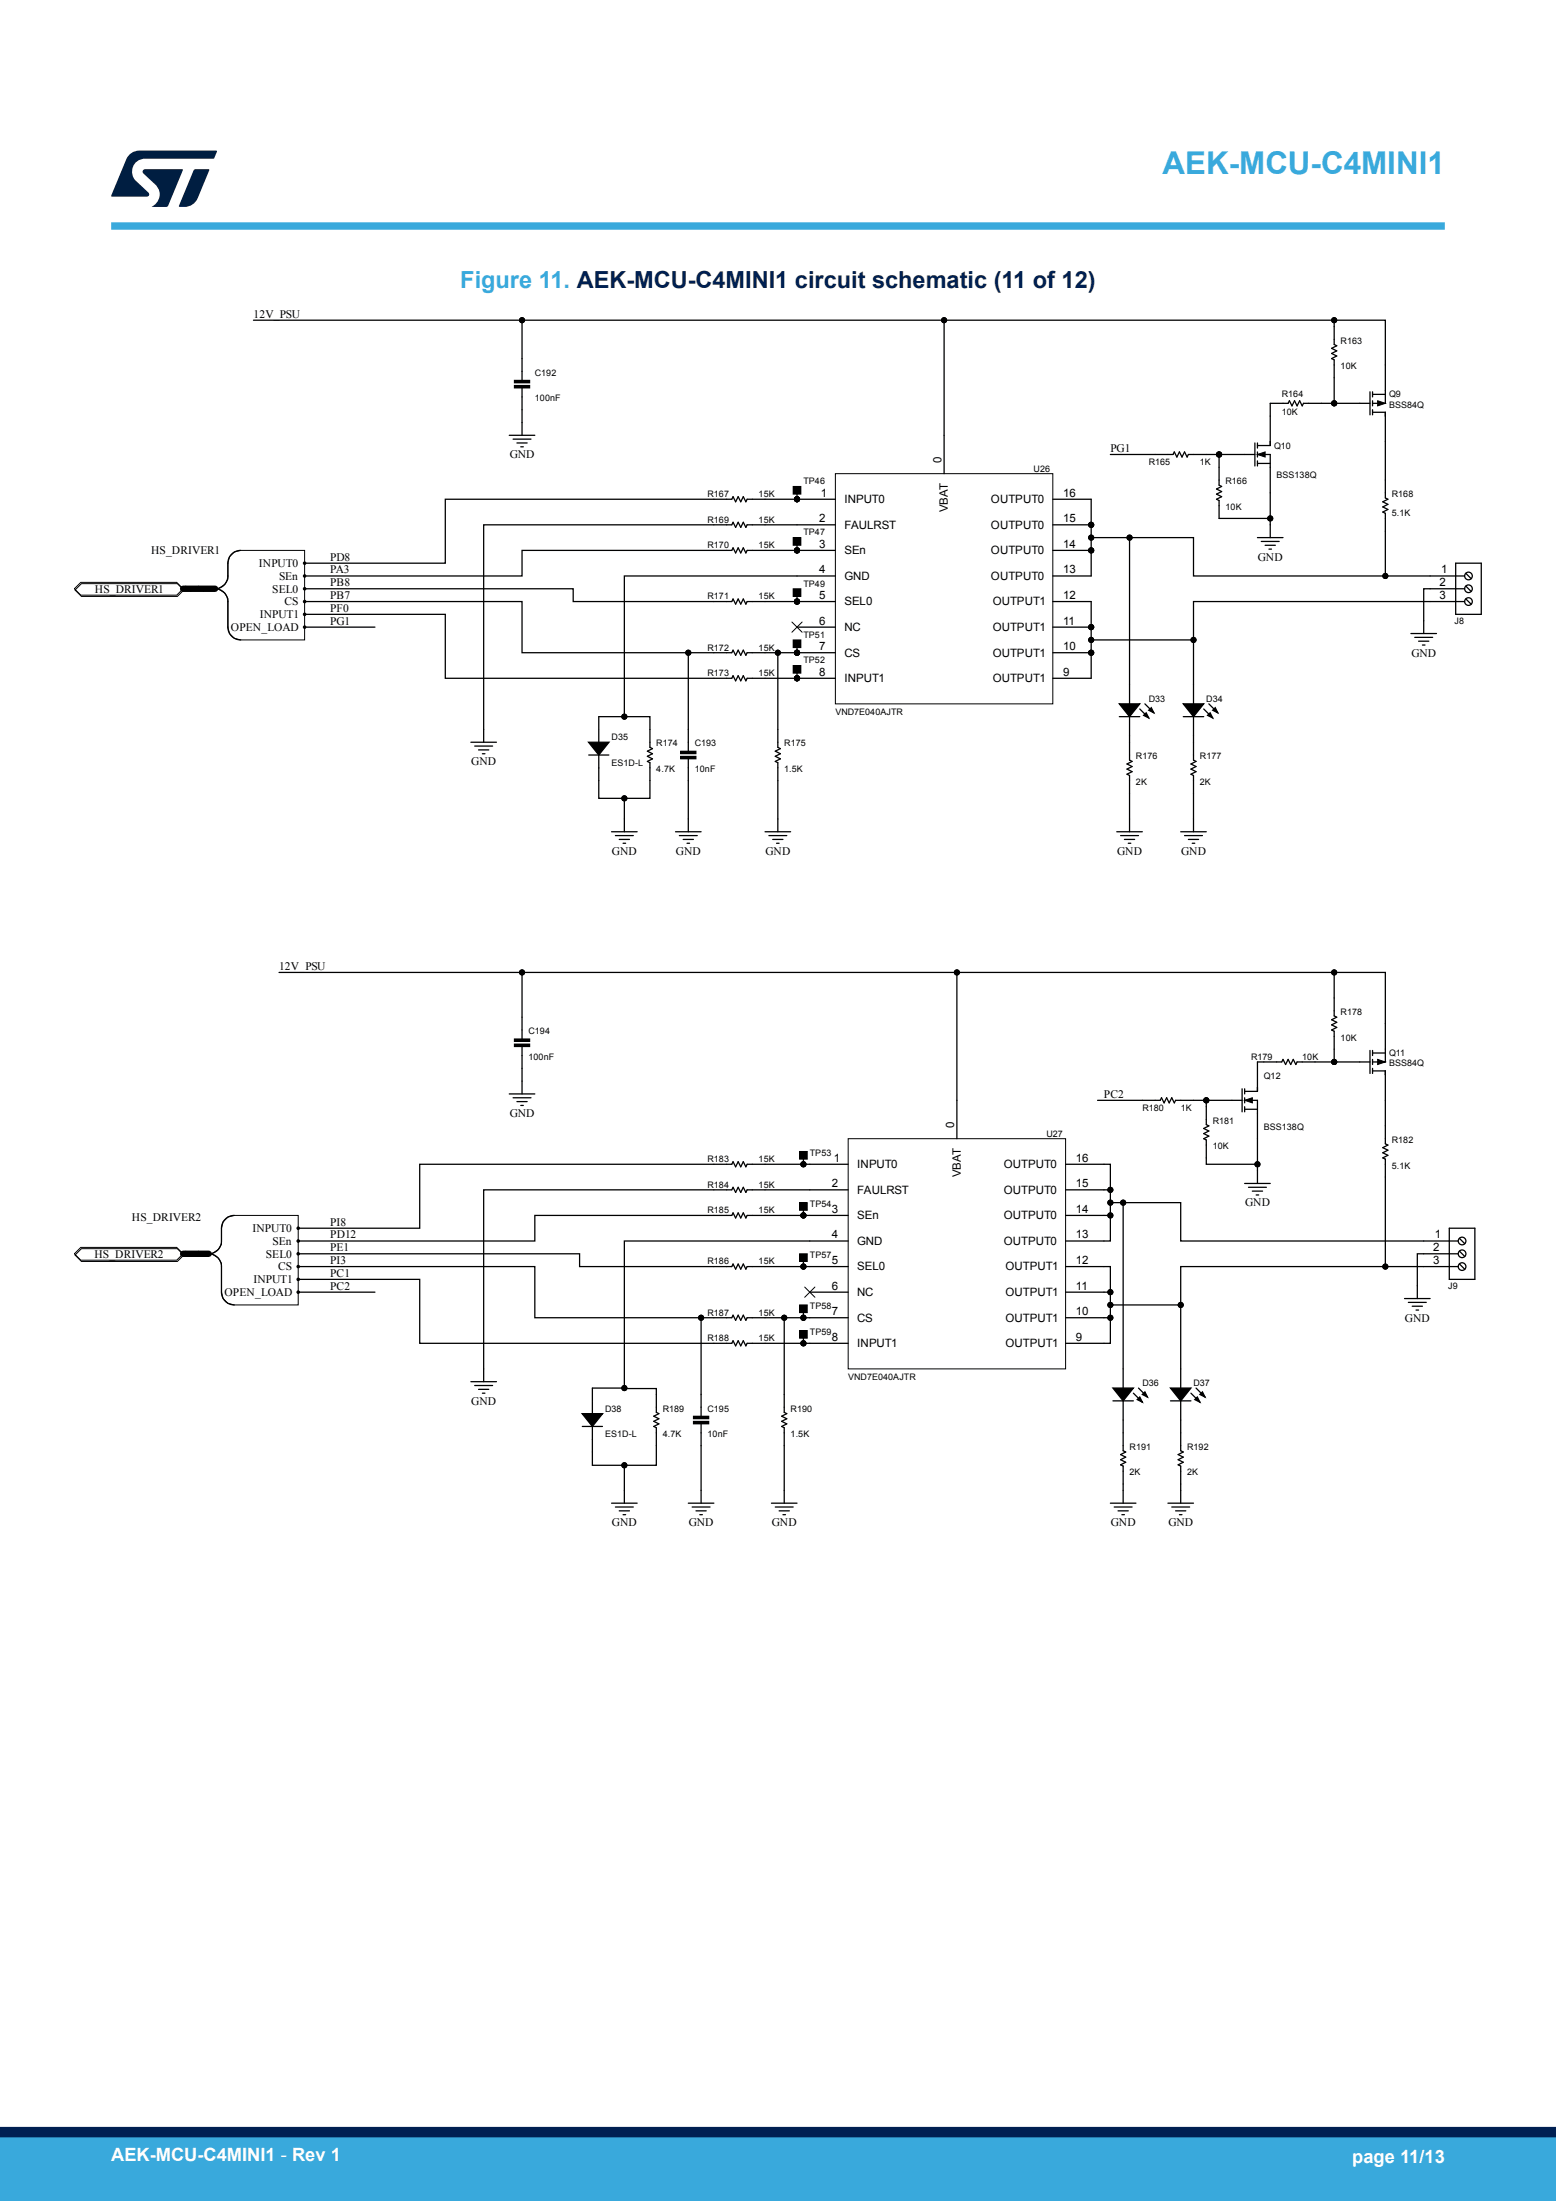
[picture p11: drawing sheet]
<svg xmlns="http://www.w3.org/2000/svg" width="210mm" height="297mm" viewBox="0 0 210 297" stroke-linecap="round" stroke-linejoin="round" font-family="sans-serif">
<g fill="none" stroke="#000" stroke-width=".17">
<path d="M68.7 58.7h3.5M69.2 59.3h2.5M69.8 59.8h1.3M70.5 48.4v3.1M70.5 52.2v3.1M70.5 57v1.7M169.4 59.8v3.1M169.7 59.8v.7M171.4 56.2v3.9h-1.7M171.4 54.4h2.4l.2-.3 .4 .7 .3-.7 .4 .7 .3-.7 .3 .7 .2-.4h2.4M180.1 54.4h4.8M184.9 52.9v3.1"/>
<path d="M185.2 52.9v.7M185.2 54.1v.7M185.2 55.3v.7M185.2 55.6h1.8v4M185.2 53.2h1.8M187 49.2v5.2h-1.8M70.3 60.3h.3M96.3 67.4h2.5l.1-.4 .4 .7 .3-.7 .4 .7 .3-.7 .4 .7 .1-.3h2.5M96.3 70.8h2.5l.1-.3 .4 .7 .3-.7 .4 .7 .3-.7 .4 .7 .1-.4h2.5M96.3 74.3h2.5l.1-.4 .4 .7 .3-.7 .4 .7 .3-.7 .4 .7 .1-.3h2.5M107.6 66.5v.9M107.6 73.4v.9"/>
<path d="M155.9 61.3h2.4l.2-.3 .3 .7 .4-.7 .3 .7 .4-.7 .3 .7 .2-.4h2.4M164.5 63.1v2.4l.4 .1-.7 .4 .7 .3-.7 .4 .7 .3-.7 .4 .3 .1v2.5M164.5 61.3h4.9M169.7 61v.7M169.7 62.2v.7M169.7 61.3h1.7v5.2M169.7 62.5h1.7M193 79.4h3.5M193 81.2h3.5M70.5 137.3v3.1M180.1 134.7v2.4l.3 .2-.7 .3 .7 .3-.7 .4 .7 .3-.7 .4 .4 .2v2.4M187 138.1v5.2h-1.8"/>
<path d="M68.7 147.6h3.5M69.2 148.1h2.5M69.8 148.6h1.3M70.3 149.2h.3M70.5 141.1v3.1M70.5 145.9v1.7M96.3 157.1h2.5l.1-.3 .4 .7 .3-.7 .4 .7 .3-.7 .4 .7 .1-.4h2.5M108.4 156.2v.9M154.2 148.5h2.4l.2-.4 .3 .7 .4-.7 .3 .7 .3-.7 .4 .7 .2-.3h2.4M162.8 148.5h4.8M162.8 149.3v2.5l.3 .1-.6 .4 .6 .3-.6 .4 .6 .3-.6 .4 .3 .1v2.4M167.6 146.9v3.1"/>
<path d="M168 146.9v.7M168 148.1v.7M168 149.3v.7M168 148.5h1.7v5.2M168 149.7h1.7M169.7 143.3v4h-1.7M170.6 143.3h2.4l.2-.3 .3 .6 .3-.6 .4 .6 .3-.6 .4 .6 .2-.3h2.4M180.1 143.3h4.8M184.9 141.7v3.2M185.2 141.7v.7M185.2 143v.6M185.2 144.2v.7"/>
<path d="M185.2 144.5h1.8v4M185.2 142.1h1.8M96.3 160.6h2.5l.1-.4 .4 .7 .3-.7 .4 .7 .3-.7 .4 .7 .1-.3h2.5M96.3 164h2.5l.1-.3 .4 .7 .3-.7 .4 .7 .3-.7 .4 .7 .1-.4h2.5M108.4 163.1v.9M63.6 186.4h3.4M64.1 187h2.4M64.6 187.5h1.4M65.1 188h.3M65.3 184.7v1.7"/>
</g>
<path d="M69.4 52.2h2.1M69.4 51.5h2.1M69.4 141.1h2.1M69.4 140.4h2.1" fill="none" stroke="#000" stroke-width=".35"/>
<g fill="none" stroke="#000" stroke-width=".13">
<path d="M69.4 52h2.1v.4h-2.1zM69.4 51.3h2.1v.4h-2.1zM185.9 54.1l1.1 .3-1.1 .4zM107 65.6h1.1v1.1h-1.1zM107 72.5h1.1v1.1h-1.1zM169.7 61.3l1-.3v.7zM69.4 140.9h2.1v.3h-2.1zM69.4 140.2h2.1v.3h-2.1zM107.9 155.4h1v1h-1zM168 148.5l1-.4v.7zM185.9 143l1.1 .3-1.1 .3zM107.9 162.3h1v1h-1z"/>
<circle cx="180.1" cy="54.4" r=".35"/>
<circle cx="107.6" cy="74.3" r=".35"/>
<circle cx="107.6" cy="67.4" r=".35"/>
<circle cx="164.5" cy="61.3" r=".35"/>
<circle cx="108.4" cy="157.1" r=".35"/>
<circle cx="162.8" cy="148.5" r=".35"/>
<circle cx="180.1" cy="143.3" r=".35"/>
<circle cx="108.4" cy="164" r=".35"/>
</g>
<g fill="#000">
<circle cx="180.1" cy="54.4" r=".35"/>
<circle cx="107.6" cy="74.3" r=".35"/>
<circle cx="107.6" cy="67.4" r=".35"/>
<circle cx="164.5" cy="61.3" r=".35"/>
<circle cx="108.4" cy="157.1" r=".35"/>
<circle cx="162.8" cy="148.5" r=".35"/>
<circle cx="180.1" cy="143.3" r=".35"/>
<circle cx="108.4" cy="164" r=".35"/>
</g>
<g fill="#000">
<path d="M185.9 54.1l1.1 .3-1.1 .4zM169.7 61.3l1-.3v.7zM168 148.5l1-.4v.7zM185.9 143l1.1 .3-1.1 .3z"/>
<path d="M107 65.6h1.1v1.1h-1.1z" fill-rule="evenodd"/>
<path d="M107 72.5h1.1v1.1h-1.1z" fill-rule="evenodd"/>
<path d="M107.9 155.4h1v1h-1z" fill-rule="evenodd"/>
<path d="M107.9 162.3h1v1h-1z" fill-rule="evenodd"/>
</g>
<circle cx="198.2" cy="81.2" r=".52" fill="#fff"/>
<g fill="none" stroke="#000" stroke-width=".17">
<path d="M197.8 80.8l.8 .7"/>
<circle cx="198.2" cy="81.2" r=".52"/>
</g>
<circle cx="198.2" cy="79.4" r=".52" fill="#fff"/>
<g fill="none" stroke="#000" stroke-width=".17">
<path d="M193 77.7h3.5M196.5 79.4h1.2M196.5 76h3.4v6.9h-3.4zM197.8 79.1l.8 .7M196.5 81.2h1.2"/>
<circle cx="198.2" cy="79.4" r=".52"/>
</g>
<circle cx="198.2" cy="77.7" r=".52" fill="#fff"/>
<g fill="none" stroke="#000" stroke-width=".17">
<path d="M196.5 77.7h1.2M197.8 77.4l.8 .7M192.1 170.9h3.5M192.1 169.2h3.5"/>
<circle cx="198.2" cy="77.7" r=".52"/>
</g>
<circle cx="197.3" cy="170.9" r=".52" fill="#fff"/>
<g fill="none" stroke="#000" stroke-width=".17">
<path d="M197 170.6l.7 .7"/>
<circle cx="197.3" cy="170.9" r=".52"/>
</g>
<circle cx="197.3" cy="169.2" r=".52" fill="#fff"/>
<g fill="none" stroke="#000" stroke-width=".17">
<path d="M192.1 167.5h3.5M195.6 170.9h1.2M195.6 169.2h1.2M195.6 165.7h3.5v6.9h-3.5zM197 168.8l.7 .8"/>
<circle cx="197.3" cy="169.2" r=".52"/>
</g>
<circle cx="197.3" cy="167.5" r=".52" fill="#fff"/>
<g fill="none" stroke="#000" stroke-width=".17">
<path d="M34.2 43.2h93.2v20.7M70.5 43.2v5.2M70.5 55.3v1.7M127.4 43.2h52.7v3.3l.3 .2-.7 .3 .7 .3-.7 .4 .7 .3-.7 .4 .4 .2v5.8h-1.8M171.4 54.4v1.8M180.1 43.2h6.9v6M187 59.6v7.6l.3 .2-.7 .3 .7 .4-.7 .3 .7 .3-.7 .4 .4 .2v8.4M24.7 79.4h4.3M29 79.4a1.72 1.72 0 0 1 1.8 1.8v3.4a1.72 1.72 0 0 0 1.7 1.8M32.5 74.3a1.73 1.73 0 0 0-1.7 1.7v1.7a1.72 1.72 0 0 1-1.8 1.7M41.1 79.4h36.3v1.8h21.4l.1-.4 .4 .7 .3-.7 .4 .7 .3-.7 .4 .7 .1-.3h11.9M96.3 67.4h-36.2v8.6h-19"/>
<path d="M96.3 74.3h-25.8v3.4h-29.4M96.3 70.8h-31v29.4M103.3 74.3h9.4M103.3 70.8h9.4M103.3 67.4h9.4M112.7 77.7h-28.4v19M142.1 67.4h5.2v10.3h-5.2M142.1 74.3h5.2M142.1 70.8h5.2M147.3 72.5h13.8v5.2h31.9M149.9 61.3h6M152.4 72.5v22.5"/>
<path d="M162.8 61.3h1.7v1.8M169.7 72.5h3.5M170.2 73.1h2.4M170.7 73.6h1.4M171.3 74.1h.3M171.4 66.5v3.5h-6.9M171.4 70v2.5M193 79.4h-.9v6.1M41.1 82.9h19v8.6h38.7l.1-.3 .4 .7 .3-.7 .4 .7 .3-.7 .4 .7 .1-.4h11.9M41.1 81.2h29.4v6.9h22.4v13.4M41.1 84.6h9.5M80.8 98.4v-1.7h6.9v4.1l.4 .2-.7 .4 .7 .3-.7 .4 .7 .3-.7 .3 .3 .2v4.8h-6.9v-5.8"/>
<path d="M80.8 98.5v1.7M92.9 88.1h5.9l.1-.4 .4 .7 .3-.7 .4 .7 .3-.7 .4 .7 .1-.3h4.2v12.7l.3 .2-.7 .4 .7 .3-.7 .4 .7 .3-.7 .3 .4 .2v9.3M105 88.1h7.7M107.6 80.3v.9M107.6 87.2v.9M107.6 90.7v.8M107.6 84.6h5.1M142.1 81.2h5.2v5.2M142.1 84.6h5.2M142.1 88.1h5.2M151.1 95h2.7l-1.4 1.7zM151.1 96.7h2.7"/>
<path d="M152.4 96.7v5.9l.4 .1-.7 .4 .7 .3-.7 .4 .7 .3-.7 .4 .3 .1v7.6M153.8 95.7l1.2 1.2M154.3 96.5l.4-.3 .3 .7zM154.5 95l1.2 1.2M155 95.8l.4-.3 .3 .7zM159.7 96.7h2.8M159.7 95h2.8l-1.4 1.7zM161.1 86.4v8.6M161.1 96.7v5.9l.3 .1-.7 .4 .7 .3-.7 .4 .7 .3-.7 .4 .4 .1v7.6M162.5 95.7l1.2 1.2M163 96.5l.3-.3 .4 .7zM163.1 95l1.3 1.2"/>
<path d="M163.7 95.8l.3-.3 .4 .7zM190.4 85.5h3.5M190.9 86h2.5M191.5 86.5h1.3M192 87h.3M193 81.2h-31.9v5.2h-13.8v5.1h-5.2M63.6 100.2h3.4M64.1 100.7h2.4M64.6 101.2h1.4M65.1 101.7h.3M79.4 100.2h2.8l-1.4 1.7zM79.5 101.9h2.7"/>
<path d="M82.5 112.2h3.5M83.1 112.8h2.4M83.6 113.3h1.4M84.1 113.8h.3M84.3 107.7v4.5M91.2 112.2h3.4M91.7 112.8h2.4M92.2 113.3h1.4M92.7 113.8h.4M92.9 102.2v10M103.3 112.2h3.4M103.8 112.8h2.4"/>
<path d="M104.3 113.3h1.4M104.8 113.8h.3M150.7 112.2h3.5M151.2 112.8h2.5M151.8 113.3h1.3M152.3 113.8h.3M159.3 112.2h3.5M159.9 112.8h2.4M160.4 113.3h1.4M160.9 113.8h.3M37.7 131.2h149.3v6.9M70.5 131.2v6.1"/>
<path d="M129.1 131.2v22.5M180.1 131.2v3.5M70.5 144.2v1.7M96.3 157.1h-39.7v8.6h-16.4M103.3 157.1h11.2M143.8 157.1h6.1v10.4h-6.1M148.1 148.5h6.1M161.1 148.5h1.7v.8M162.8 156.2v.9h6.9v2.6M168 159.7h3.4M169.7 153.7v3.4M169.7 143.3h.9"/>
<path d="M180.1 141.6v1.7h-2.6M187 148.5v5.8l.3 .2-.7 .4 .7 .3-.7 .4 .7 .3-.7 .3 .4 .2v14.5M24.7 169.2h3.5M28.2 169.2a1.73 1.73 0 0 1 1.7 1.7v3.5a1.73 1.73 0 0 0 1.7 1.7M31.6 164a1.73 1.73 0 0 0-1.7 1.7v1.8a1.72 1.72 0 0 1-1.7 1.7M40.2 169.2h38v1.7h20.6l.1-.3 .4 .7 .3-.7 .4 .7 .3-.7 .4 .7 .1-.4h13.7M40.2 170.9h32v6.9h26.6l.1-.3 .4 .7 .3-.7 .4 .7 .3-.7 .4 .7 .1-.4h13.7M40.2 174.4h10.4M40.2 172.6h16.4v8.7h42.2l.1-.4 .4 .7 .3-.7 .4 .7 .3-.7 .4 .7 .1-.3h13.7M94.6 177.8v13.5M96.3 164h-24.1v3.5h-32M96.3 160.6h-31v24.1"/>
<path d="M103.3 160.6h11.2M103.3 164h11.2M105.8 177.8v12.8l.4 .2-.7 .3 .7 .3-.7 .4 .7 .3-.7 .4 .3 .2v10.1M108.4 170v.9M108.4 177v.8M109.3 174.4h5.2M114.5 167.5h-30.2v19.9h4.3v3.2l.3 .2-.7 .3 .7 .3-.7 .4 .7 .3-.7 .4 .4 .2v5h-8.7v-5.2M143.8 170.9h6.1v5.2M143.8 164h6.1M143.8 160.6h6.1M143.8 174.4h6.1M143.8 177.8h6.1"/>
<path d="M149.9 162.3h9.4v5.2h32.8M151.6 162.3v25M159.3 176.1h-9.4v5.2h-6.1M168.5 160.2h2.4M169 160.7h1.4M169.5 161.2h.4M189.6 175.2h3.4M190.1 175.7h2.4M190.6 176.3h1.4M191.1 176.8h.4M192.1 169.2h-.8v6M192.1 170.9h-32.8v16.4"/>
<path d="M195.6 167.5h1.2M197 167.1l.7 .7M78.6 190.8h2.7l-1.4 1.7zM78.6 192.5h2.7M79.9 189.1v1.7M84.3 187.3h-4.4v1.7M84.3 197.7v5.1M94.6 192v10.8M108.4 180.4v.9M150.2 187.3h2.8l-1.4 1.7zM150.2 189h2.8M151.6 189v6.8l.3 .1-.7 .4 .7 .3-.7 .4 .7 .3-.7 .4 .4 .1v5"/>
<path d="M153 188l1.2 1.2M153.5 188.9l.3-.4 .4 .7zM153.7 187.3l1.2 1.2M154.2 188.2l.3-.4 .4 .7zM158 189h2.7M158 187.3h2.7l-1.4 1.7zM159.3 189v6.8l.4 .1-.7 .4 .7 .3-.7 .4 .7 .3-.7 .4 .3 .1v5M160.7 188l1.2 1.2M161.2 188.9l.4-.4 .3 .7zM161.4 187.3l1.2 1.2M161.9 188.2l.4-.4 .3 .7zM82.5 202.8h3.5"/>
<path d="M83.1 203.4h2.4M83.6 203.9h1.4M84.1 204.4h.3M92.9 202.8h3.4M93.4 203.4h2.4M93.9 203.9h1.4M94.4 204.4h.4M104.1 202.8h3.5M104.6 203.4h2.4M105.1 203.9h1.4M105.7 204.4h.3M149.9 202.8h3.4"/>
<path d="M150.4 203.4h2.4M150.9 203.9h1.4M151.4 204.4h.4M157.6 202.8h3.5M158.1 203.4h2.5M158.7 203.9h1.3M159.2 204.4h.3"/>
<circle cx="197.3" cy="167.5" r=".52"/>
</g>
<g fill="#000">
<circle cx="70.5" cy="43.2" r=".35"/>
<circle cx="127.4" cy="43.2" r=".35"/>
<circle cx="180.1" cy="54.4" r=".35"/>
<circle cx="180.1" cy="43.2" r=".35"/>
<circle cx="41.1" cy="79.4" r=".17"/>
<circle cx="41.1" cy="76" r=".17"/>
<circle cx="41.1" cy="77.7" r=".17"/>
<circle cx="107.6" cy="74.3" r=".35"/>
<circle cx="107.6" cy="67.4" r=".35"/>
<circle cx="147.3" cy="72.5" r=".35"/>
<circle cx="147.3" cy="74.3" r=".35"/>
<circle cx="147.3" cy="70.8" r=".35"/>
<circle cx="152.4" cy="72.5" r=".35"/>
<circle cx="164.5" cy="61.3" r=".35"/>
<circle cx="171.4" cy="70" r=".35"/>
<circle cx="187" cy="77.7" r=".35"/>
<circle cx="41.1" cy="84.6" r=".17"/>
<circle cx="41.1" cy="81.2" r=".17"/>
<circle cx="41.1" cy="82.9" r=".17"/>
<circle cx="84.3" cy="96.7" r=".35"/>
<circle cx="92.9" cy="88.1" r=".35"/>
<circle cx="105" cy="88.1" r=".35"/>
<circle cx="107.6" cy="88.1" r=".35"/>
<circle cx="107.6" cy="81.2" r=".35"/>
<circle cx="107.6" cy="91.5" r=".35"/>
<circle cx="147.3" cy="88.1" r=".35"/>
<circle cx="147.3" cy="84.6" r=".35"/>
<circle cx="147.3" cy="86.4" r=".35"/>
<circle cx="161.1" cy="86.4" r=".35"/>
<circle cx="84.3" cy="107.7" r=".35"/>
<circle cx="70.5" cy="131.2" r=".35"/>
<circle cx="129.1" cy="131.2" r=".35"/>
<circle cx="180.1" cy="131.2" r=".35"/>
<circle cx="108.4" cy="157.1" r=".35"/>
<circle cx="162.8" cy="148.5" r=".35"/>
<circle cx="169.7" cy="157.1" r=".35"/>
<circle cx="180.1" cy="143.3" r=".35"/>
<circle cx="40.2" cy="170.9" r=".17"/>
<circle cx="40.2" cy="167.5" r=".17"/>
<circle cx="40.2" cy="174.4" r=".17"/>
<circle cx="40.2" cy="165.7" r=".17"/>
<circle cx="40.2" cy="169.2" r=".17"/>
<circle cx="40.2" cy="172.6" r=".17"/>
<circle cx="94.6" cy="177.8" r=".35"/>
<circle cx="105.8" cy="177.8" r=".35"/>
<circle cx="108.4" cy="170.9" r=".35"/>
<circle cx="108.4" cy="164" r=".35"/>
<circle cx="108.4" cy="177.8" r=".35"/>
<circle cx="149.9" cy="174.4" r=".35"/>
<circle cx="149.9" cy="164" r=".35"/>
<circle cx="149.9" cy="162.3" r=".35"/>
<circle cx="149.9" cy="177.8" r=".35"/>
<circle cx="149.9" cy="176.1" r=".35"/>
<circle cx="149.9" cy="160.6" r=".35"/>
<circle cx="151.6" cy="162.3" r=".35"/>
<circle cx="159.4" cy="176.1" r=".35"/>
<circle cx="187" cy="170.9" r=".35"/>
<circle cx="84.3" cy="187.3" r=".35"/>
<circle cx="84.3" cy="197.7" r=".35"/>
<circle cx="108.4" cy="181.3" r=".35"/>
</g>
<g fill="none" stroke="#000" stroke-width=".13">
<path d="M10 79.4l.9-.8h12.9l.9 .8-.9 .9h-12.9zM10.1 79.6l.9-.8h12.9l.9 .8-.9 .9h-12.9zM31 75.1l.6-.6 .9-.2h8.6v12.1h-8.6l-.9-.3-.6-.6-.2-.9v-3.9l-.5-.7-.8-.6 .8-.5 .5-.7v-2.2zM107 79.4h1.1v1.1h-1.1zM112.7 63.9h29.4v31.1h-29.4zM106.9 83.9l1.4 1.4M107 86.4h1.1v1h-1.1zM107 89.8h1.1v1h-1.1zM108.3 83.9l-1.4 1.4M91.9 102.1h2v.3h-2zM91.9 101.4h2v.3h-2zM114.5 153.7h29.3v31h-29.3z"/>
<path d="M10 169.2l.9-.9h12.9l.9 .9-.9 .8h-12.9zM10.1 169.4l.9-.9h12.9l.9 .9-.9 .8h-12.9zM30.1 164.9l.7-.7 .8-.2h8.6v12.1h-8.6l-.8-.2-.7-.7-.2-.8v-3.9l-.4-.7-.9-.6 .9-.6 .4-.7v-2.2zM107.9 169.2h1v1h-1zM107.9 176.1h1v1h-1zM107.9 179.5h1v1.1h-1zM108.6 173.7l1.4 1.4M110 173.7l-1.4 1.4M93.6 191.8h2.1v.3h-2.1zM93.6 191.1h2.1v.3h-2.1z"/>
<circle cx="70.5" cy="43.2" r=".35"/>
<circle cx="127.4" cy="43.2" r=".35"/>
<circle cx="180.1" cy="54.4" r=".35"/>
<circle cx="180.1" cy="43.2" r=".35"/>
<circle cx="41.1" cy="79.4" r=".17"/>
<circle cx="41.1" cy="76" r=".17"/>
<circle cx="41.1" cy="77.7" r=".17"/>
<circle cx="107.6" cy="74.3" r=".35"/>
<circle cx="107.6" cy="67.4" r=".35"/>
<circle cx="147.3" cy="72.5" r=".35"/>
<circle cx="147.3" cy="74.3" r=".35"/>
<circle cx="147.3" cy="70.8" r=".35"/>
<circle cx="152.4" cy="72.5" r=".35"/>
<circle cx="164.5" cy="61.3" r=".35"/>
<circle cx="171.4" cy="70" r=".35"/>
<circle cx="187" cy="77.7" r=".35"/>
<circle cx="41.1" cy="84.6" r=".17"/>
<circle cx="41.1" cy="81.2" r=".17"/>
<circle cx="41.1" cy="82.9" r=".17"/>
<circle cx="84.3" cy="96.7" r=".35"/>
<circle cx="92.9" cy="88.1" r=".35"/>
<circle cx="105" cy="88.1" r=".35"/>
<circle cx="107.6" cy="88.1" r=".35"/>
<circle cx="107.6" cy="81.2" r=".35"/>
<circle cx="107.6" cy="91.5" r=".35"/>
<circle cx="147.3" cy="88.1" r=".35"/>
<circle cx="147.3" cy="84.6" r=".35"/>
<circle cx="147.3" cy="86.4" r=".35"/>
<circle cx="161.1" cy="86.4" r=".35"/>
<circle cx="84.3" cy="107.7" r=".35"/>
<circle cx="70.5" cy="131.2" r=".35"/>
<circle cx="129.1" cy="131.2" r=".35"/>
<circle cx="180.1" cy="131.2" r=".35"/>
<circle cx="108.4" cy="157.1" r=".35"/>
<circle cx="162.8" cy="148.5" r=".35"/>
<circle cx="169.7" cy="157.1" r=".35"/>
<circle cx="180.1" cy="143.3" r=".35"/>
<circle cx="40.2" cy="170.9" r=".17"/>
<circle cx="40.2" cy="167.5" r=".17"/>
<circle cx="40.2" cy="174.4" r=".17"/>
<circle cx="40.2" cy="165.7" r=".17"/>
<circle cx="40.2" cy="169.2" r=".17"/>
<circle cx="40.2" cy="172.6" r=".17"/>
<circle cx="94.6" cy="177.8" r=".35"/>
<circle cx="105.8" cy="177.8" r=".35"/>
<circle cx="108.4" cy="170.9" r=".35"/>
<circle cx="108.4" cy="164" r=".35"/>
<circle cx="108.4" cy="177.8" r=".35"/>
<circle cx="149.9" cy="174.4" r=".35"/>
<circle cx="149.9" cy="164" r=".35"/>
<circle cx="149.9" cy="162.3" r=".35"/>
<circle cx="149.9" cy="177.8" r=".35"/>
<circle cx="149.9" cy="176.1" r=".35"/>
<circle cx="149.9" cy="160.6" r=".35"/>
<circle cx="151.6" cy="162.3" r=".35"/>
<circle cx="159.4" cy="176.1" r=".35"/>
<circle cx="187" cy="170.9" r=".35"/>
<circle cx="84.3" cy="187.3" r=".35"/>
<circle cx="84.3" cy="197.7" r=".35"/>
<circle cx="108.4" cy="181.3" r=".35"/>
</g>
<g fill="#000">
<path d="M151.1 95h2.7l-1.4 1.7zM154.3 96.5l.4-.3 .3 .7zM155 95.8l.4-.3 .3 .7zM159.7 95h2.8l-1.4 1.7zM163 96.5l.3-.3 .4 .7zM163.7 95.8l.3-.3 .4 .7zM79.4 100.2h2.8l-1.4 1.7zM78.6 190.8h2.7l-1.4 1.7zM150.2 187.3h2.8l-1.4 1.7zM153.5 188.9l.3-.4 .4 .7zM154.2 188.2l.3-.4 .4 .7zM158 187.3h2.7l-1.4 1.7z"/>
<path d="M161.2 188.9l.4-.4 .3 .7zM161.9 188.2l.4-.4 .3 .7z"/>
<path d="M107 79.4h1.1v1.1h-1.1z" fill-rule="evenodd"/>
<path d="M107 86.4h1.1v1h-1.1z" fill-rule="evenodd"/>
<path d="M107 89.8h1.1v1h-1.1z" fill-rule="evenodd"/>
<path d="M107.9 169.2h1v1h-1z" fill-rule="evenodd"/>
<path d="M107.9 176.1h1v1h-1z" fill-rule="evenodd"/>
<path d="M107.9 179.5h1v1.1h-1z" fill-rule="evenodd"/>
</g>
<path d="M91.9 102.2h2M91.9 101.5h2M93.6 192h2.1M93.6 191.3h2.1" fill="none" stroke="#000" stroke-width=".35"/>
<path d="M24.7 79.4h4.3M24.7 169.2h3.5" fill="none" stroke="#000" stroke-width=".86"/>
<path d="M25.1 79.1l.6 .6M26.8 79.1l.7 .6M25.1 168.9l.6 .6M26.8 168.9l.7 .6" fill="none" stroke="#000" stroke-width=".23"/>
<path d="M15 30.5h180" fill="none" stroke="#39a9dc" stroke-width="1"/>
<g fill="#001e41">
<path d="M17.6 20.8l.8-.4 .4-.1h10.4l.1 .1-.5 1h-9.2a1.74 1.74 0 0 0-1.6 1 1.74 1.74 0 0 0 .3 2l1.7 1.6 .1 .2-.1 .3h-5l2.1-5z"/>
<path d="M26.2 22.9l1.9-.1 .2 .1-1.6 3.9a1.92 1.92 0 0 1-1.8 1.1h-.7l-.1-.1z"/>
<path d="M19.4 22.9l5.2-.1 .1 .1-2.1 5h-2.1a1.85 1.85 0 0 0 .5-2.9l-1.6-1.6-.2-.2z"/>
</g>
<g fill="#39a9dc">
<path d="M0 288.4h210v8.6h-210z" fill-rule="evenodd"/>
<path d="M-.1 288.4h210.2v4.4h-210.2z" fill-rule="evenodd"/>
</g>
<path d="M0 287.7h210" fill="none" stroke="#002052" stroke-width="1.4"/>
<text font-size="4.2" fill="#39a9dc" x="156.9" y="23.5">AEK-MCU-C4MINI1</text>
<text font-size="3.2" fill="#39a9dc" x="62.1" y="38.8">Figure 11. AEK-MCU-C4MINI1 circuit schematic (11 of 12)</text>
<g font-size="2.5" fill="#fff">
<text x="15" y="291.6">AEK-MCU-C4MINI1 - Rev 1</text>
<text x="182.5" y="291.9">page 11/13</text>
</g>
<g font-size="1.6">
<text x="34.2" y="42.9">12V_PSU</text>
<text x="68.8" y="61.8">GND</text>
<text x="127.1" y="62.5" transform="rotate(-90 127.1 62.5)">0</text>
<text x="149.9" y="61">PG1</text>
<text x="110.6" y="70.5">2</text>
<text x="110.8" y="67">1</text>
<text x="114" y="67.9">INPUT0</text>
<text x="114" y="71.3">FAULRST</text>
<text x="127.9" y="69.1" transform="rotate(-90 127.9 69.1)">VBAT</text>
<text x="133.7" y="67.9">OUTPUT0</text>
<text x="133.7" y="71.3">OUTPUT0</text>
<text x="143.5" y="67">16</text>
<text x="143.5" y="70.5">15</text>
<text x="20.4" y="74.8">HS_DRIVER1</text>
<text x="35" y="76.5">INPUT0</text>
<text x="44.6" y="75.7">PD8</text>
<text x="44.6" y="77.4">PA3</text>
<text x="110.6" y="77.4">4</text>
<text x="110.6" y="73.9">3</text>
<text x="114" y="74.8">SEn</text>
<text x="133.7" y="74.8">OUTPUT0</text>
<text x="143.5" y="73.9">14</text>
<text x="143.5" y="77.4">13</text>
<text x="169.8" y="75.7">GND</text>
<text x="194.5" y="77.4">1</text>
<text x="12.8" y="80">HS_DRIVER1</text>
<text x="35.1" y="83.4">INPUT1</text>
<text x="36.7" y="80">SEL0</text>
<text x="37.7" y="78.2">SEn</text>
<text x="38.4" y="81.7">CS</text>
<text x="44.6" y="79.1">PB8</text>
<text x="44.6" y="80.8">PB7</text>
<text x="44.6" y="82.6">PF0</text>
<text x="110.6" y="80.8">5</text>
<text x="114" y="78.2">GND</text>
<text x="114" y="81.7">SEL0</text>
<text x="133.7" y="78.2">OUTPUT0</text>
<text x="134" y="81.7">OUTPUT1</text>
<text x="143.5" y="80.8">12</text>
<text x="194.3" y="80.8">3</text>
<text x="194.3" y="79.1">2</text>
<text x="31.2" y="85.1">OPEN_LOAD</text>
<text x="44.6" y="84.3">PG1</text>
<text x="110.6" y="84.3">6</text>
<text x="110.6" y="87.7">7</text>
<text x="114" y="85.1">NC</text>
<text x="114" y="88.6">CS</text>
<text x="134" y="88.6">OUTPUT1</text>
<text x="134" y="85.1">OUTPUT1</text>
<text x="143.5" y="87.7">10</text>
<text x="143.5" y="84.3">11</text>
<text x="190.5" y="88.6">GND</text>
<text x="110.6" y="91.2">8</text>
<text x="114" y="92">INPUT1</text>
<text x="134" y="92">OUTPUT1</text>
<text x="143.5" y="91.2">9</text>
<text x="63.6" y="103.3">GND</text>
<text x="82.6" y="115.3">GND</text>
<text x="91.2" y="115.3">GND</text>
<text x="103.3" y="115.3">GND</text>
<text x="150.8" y="115.3">GND</text>
<text x="159.4" y="115.3">GND</text>
<text x="37.7" y="130.9">12V_PSU</text>
<text x="149" y="148.1">PC2</text>
<text x="68.8" y="150.7">GND</text>
<text x="128.8" y="152.3" transform="rotate(-90 128.8 152.3)">0</text>
<text x="112.3" y="160.2">2</text>
<text x="112.5" y="156.8">1</text>
<text x="115.7" y="157.6">INPUT0</text>
<text x="115.7" y="161.1">FAULRST</text>
<text x="129.7" y="158.9" transform="rotate(-90 129.7 158.9)">VBAT</text>
<text x="135.5" y="157.6">OUTPUT0</text>
<text x="135.5" y="161.1">OUTPUT0</text>
<text x="145.2" y="156.8">16</text>
<text x="145.2" y="160.2">15</text>
<text x="17.8" y="164.7">HS_DRIVER2</text>
<text x="34.1" y="166.3">INPUT0</text>
<text x="36.8" y="168">SEn</text>
<text x="44.6" y="165.4">PI8</text>
<text x="44.6" y="167.1">PD12</text>
<text x="112.3" y="167.1">4</text>
<text x="112.3" y="163.7">3</text>
<text x="115.7" y="168">GND</text>
<text x="115.7" y="164.5">SEn</text>
<text x="135.5" y="164.5">OUTPUT0</text>
<text x="135.5" y="168">OUTPUT0</text>
<text x="145.2" y="163.7">14</text>
<text x="145.2" y="167.1">13</text>
<text x="168" y="162.8">GND</text>
<text x="193.6" y="167.1">1</text>
<text x="12.7" y="169.7">HS_DRIVER2</text>
<text x="34.2" y="173.2">INPUT1</text>
<text x="35.9" y="169.7">SEL0</text>
<text x="37.5" y="171.4">CS</text>
<text x="44.6" y="168.8">PE1</text>
<text x="44.6" y="170.6">PI3</text>
<text x="44.6" y="172.3">PC1</text>
<text x="112.3" y="170.6">5</text>
<text x="115.7" y="171.4">SEL0</text>
<text x="135.7" y="171.4">OUTPUT1</text>
<text x="145.2" y="170.6">12</text>
<text x="193.4" y="170.6">3</text>
<text x="193.4" y="168.8">2</text>
<text x="30.3" y="174.9">OPEN_LOAD</text>
<text x="44.6" y="174">PC2</text>
<text x="112.3" y="174">6</text>
<text x="112.3" y="177.5">7</text>
<text x="115.7" y="174.9">NC</text>
<text x="115.7" y="178.3">CS</text>
<text x="135.7" y="178.3">OUTPUT1</text>
<text x="135.7" y="174.9">OUTPUT1</text>
<text x="145.2" y="177.5">10</text>
<text x="145.2" y="174">11</text>
<text x="189.6" y="178.3">GND</text>
<text x="112.3" y="180.9">8</text>
<text x="115.7" y="181.8">INPUT1</text>
<text x="135.7" y="181.8">OUTPUT1</text>
<text x="145.2" y="180.9">9</text>
<text x="63.6" y="189.5">GND</text>
<text x="82.6" y="205.9">GND</text>
<text x="93" y="205.9">GND</text>
<text x="104.2" y="205.9">GND</text>
<text x="149.9" y="205.9">GND</text>
<text x="157.7" y="205.9">GND</text>
</g>
<g font-size="1.2">
<text x="180.9" y="46.4">R163</text>
<text x="72.2" y="50.7">C192</text>
<text x="173" y="53.6">R164</text>
<text x="180.9" y="49.8">10K</text>
<text x="187.5" y="53.6">Q9</text>
<text x="72.2" y="54.1">100nF</text>
<text x="173" y="56">10K</text>
<text x="187.5" y="55">BSS84Q</text>
<text x="108.4" y="65.4">TP46</text>
<text x="139.5" y="63.6">U26</text>
<text x="155" y="62.8">R165</text>
<text x="161.9" y="62.8">1K</text>
<text x="165.4" y="65.4">R166</text>
<text x="172" y="60.5">Q10</text>
<text x="172.3" y="64.5">BSS138Q</text>
<text x="95.5" y="70.5">R169</text>
<text x="95.5" y="67.1">R167</text>
<text x="102.4" y="70.5">15K</text>
<text x="102.4" y="67.1">15K</text>
<text x="165.4" y="68.8">10K</text>
<text x="187.8" y="67.1">R168</text>
<text x="187.8" y="69.7">5.1K</text>
<text x="95.5" y="74">R170</text>
<text x="102.4" y="74">15K</text>
<text x="108.4" y="72.3">TP47</text>
<text x="95.5" y="80.9">R171</text>
<text x="102.4" y="80.9">15K</text>
<text x="108.4" y="79.2">TP49</text>
<text x="95.5" y="87.8">R172</text>
<text x="102.4" y="87.8">15K</text>
<text x="108.4" y="89.5">TP52</text>
<text x="108.4" y="86.1">TP51</text>
<text x="196.3" y="84.2">J8</text>
<text x="95.5" y="91.2">R173</text>
<text x="102.4" y="91.2">15K</text>
<text x="155" y="94.7">D33</text>
<text x="162.8" y="94.7">D34</text>
<text x="82.5" y="99.9">D35</text>
<text x="88.6" y="100.7">R174</text>
<text x="93.8" y="100.7">C193</text>
<text x="105.8" y="100.7">R175</text>
<text x="112.7" y="96.4">VND7E040AJTR</text>
<text x="82.5" y="103.3">ES1D-L</text>
<text x="88.6" y="104.2">4.7K</text>
<text x="93.8" y="104.2">10nF</text>
<text x="105.8" y="104.2">1.5K</text>
<text x="153.3" y="105.9">2K</text>
<text x="153.3" y="102.5">R176</text>
<text x="161.9" y="105.9">2K</text>
<text x="161.9" y="102.5">R177</text>
<text x="180.9" y="137">R178</text>
<text x="71.3" y="139.6">C194</text>
<text x="71.3" y="143">100nF</text>
<text x="168.8" y="143">R179</text>
<text x="175.7" y="143">10K</text>
<text x="180.9" y="140.4">10K</text>
<text x="187.5" y="143.9">BSS84Q</text>
<text x="187.5" y="142.5">Q11</text>
<text x="154.2" y="149.9">R180</text>
<text x="159.3" y="149.9">1K</text>
<text x="170.6" y="145.6">Q12</text>
<text x="109.3" y="156">TP53</text>
<text x="141.2" y="153.4">U27</text>
<text x="163.7" y="155.1">10K</text>
<text x="163.7" y="151.6">R181</text>
<text x="170.6" y="152.5">BSS138Q</text>
<text x="187.8" y="154.2">R182</text>
<text x="95.5" y="160.3">R184</text>
<text x="95.5" y="156.8">R183</text>
<text x="102.4" y="160.3">15K</text>
<text x="102.4" y="156.8">15K</text>
<text x="187.8" y="157.7">5.1K</text>
<text x="95.5" y="163.7">R185</text>
<text x="102.4" y="163.7">15K</text>
<text x="109.3" y="162.9">TP54</text>
<text x="95.5" y="170.6">R186</text>
<text x="102.4" y="170.6">15K</text>
<text x="109.3" y="169.8">TP57</text>
<text x="195.4" y="173.9">J9</text>
<text x="95.5" y="177.5">R187</text>
<text x="102.4" y="177.5">15K</text>
<text x="109.3" y="176.7">TP58</text>
<text x="95.5" y="181">R188</text>
<text x="102.4" y="181">15K</text>
<text x="109.3" y="180.1">TP59</text>
<text x="81.7" y="190.5">D38</text>
<text x="89.4" y="190.5">R189</text>
<text x="95.5" y="190.5">C195</text>
<text x="106.7" y="190.5">R190</text>
<text x="114.5" y="186.2">VND7E040AJTR</text>
<text x="154.2" y="187">D36</text>
<text x="161.1" y="187">D37</text>
<text x="81.7" y="193.9">ES1D-L</text>
<text x="89.4" y="193.9">4.7K</text>
<text x="95.5" y="193.9">10nF</text>
<text x="106.7" y="193.9">1.5K</text>
<text x="152.4" y="195.6">R191</text>
<text x="160.2" y="195.6">R192</text>
<text x="152.4" y="199.1">2K</text>
<text x="160.2" y="199.1">2K</text>
</g>
</svg>
